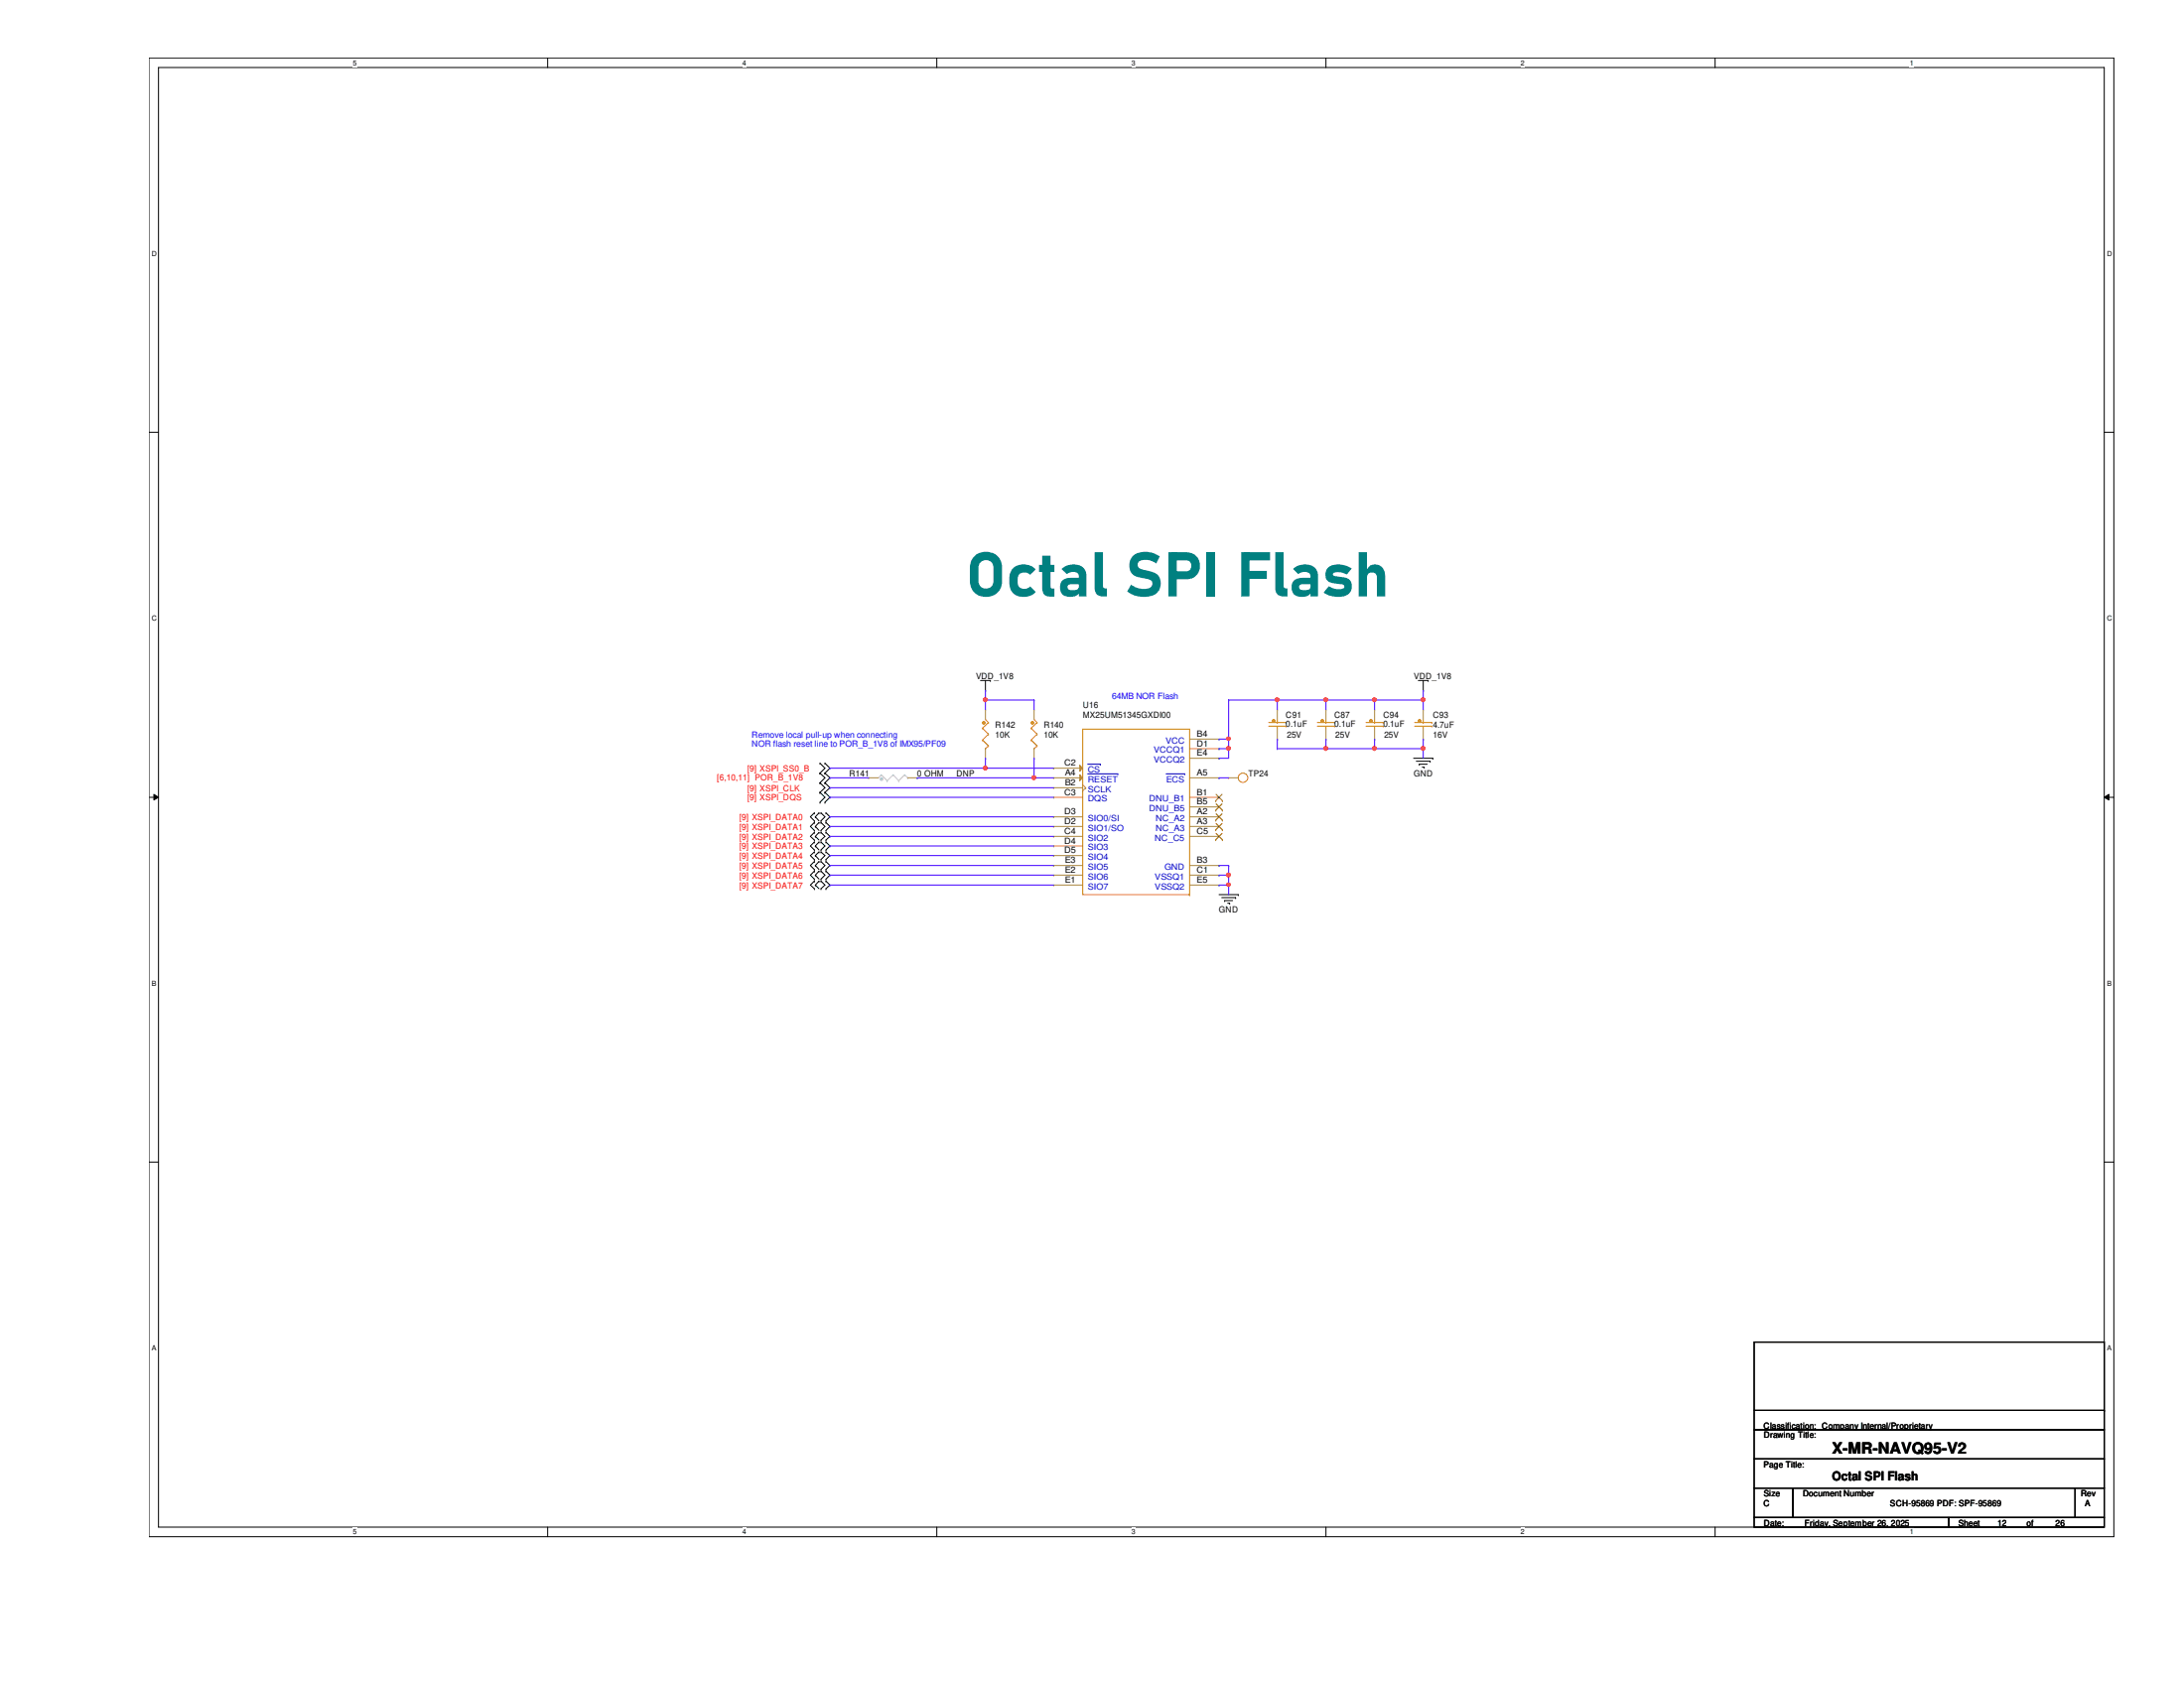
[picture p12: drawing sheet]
<svg xmlns="http://www.w3.org/2000/svg" width="279mm" height="216mm" viewBox="0 0 279 216" stroke-linecap="round" stroke-linejoin="round" font-family="sans-serif">
<path d="M19.1 7.4h251.3v189.2h-251.3zM20.3 8.6h248.9v186.7h-248.9z" fill="none" stroke="#000" stroke-width=".13"/>
<g fill="#fff">
<path d="M45.2 7.5h.5v1.1h-.5z"/>
<path d="M45.2 195.5h.5v1h-.5z"/>
</g>
<path d="M70.1 7.4v1.2M70.1 195.3v1.3" fill="none" stroke="#000" stroke-width=".13"/>
<g fill="#fff">
<path d="M95 7.5h.5v1.1h-.5z"/>
<path d="M95 195.5h.5v1h-.5z"/>
</g>
<path d="M119.8 7.4v1.2M119.8 195.3v1.3" fill="none" stroke="#000" stroke-width=".13"/>
<g fill="#fff">
<path d="M144.7 7.5h.5v1.1h-.5z"/>
<path d="M144.7 195.5h.5v1h-.5z"/>
</g>
<path d="M169.6 7.4v1.2M169.6 195.3v1.3" fill="none" stroke="#000" stroke-width=".13"/>
<g fill="#fff">
<path d="M194.5 7.5h.5v1.1h-.5z"/>
<path d="M194.5 195.5h.5v1h-.5z"/>
</g>
<path d="M219.4 7.4v1.2M219.4 195.3v1.3" fill="none" stroke="#000" stroke-width=".13"/>
<g fill="#fff">
<path d="M244.3 7.5h.5v1.1h-.5z"/>
<path d="M244.3 195.5h.5v1h-.5z"/>
<path d="M19.4 32h.6v1h-.6z"/>
<path d="M269.5 32h.7v1h-.7z"/>
<path d="M19.4 78.6h.6v1h-.6z"/>
<path d="M269.5 78.6h.7v1h-.7z"/>
</g>
<path d="M19.1 55.3h1.2M269.2 55.3h1.2" fill="none" stroke="#000" stroke-width=".13"/>
<g fill="#fff">
<path d="M19.4 125.3h.6v1h-.6z"/>
<path d="M269.5 125.3h.6v1h-.6z"/>
</g>
<path d="M19.1 102h1.2M19.7 101.6l.6 .4-.6 .3zM269.2 102l.6-.4v.7zM269.2 102h1.2" fill="none" stroke="#000" stroke-width=".13"/>
<path d="M19.7 101.6l.6 .4-.6 .3zM269.2 102l.6-.4v.7z" fill="#000"/>
<g fill="#fff">
<path d="M19.4 172h.5v1h-.5z"/>
<path d="M269.5 172h.6v1h-.6z"/>
</g>
<g fill="none" stroke="#000" stroke-width=".13">
<path d="M104.9 98.9h.1M104.9 97.6h.1M104.9 97.6l.6 .7-.6 .6M104.9 98.9l.6 .6-.6 .6M105.5 97.6h.1M105.5 98.9h.1M105.5 97.6l.7 .7-.7 .6M105.5 98.9l.7 .6-.7 .6M125.4 87h1.3M126.1 88.3h.1M126.1 87v1.3M126.7 87h.1"/>
<path d="M180.8 97h2.5M181.2 97.4h1.8M181.4 87h1.3M181.6 97.7h.1M181.6 97.7h1M181.9 98.1h.3M182.1 88.3h.1M182.1 87v1.3M182.2 98.1h.1M182.7 87h.1M183 97.4h.1M183.3 97h.1"/>
<path d="M104.2 105h.1M104.2 104h.1M104.2 106.2h.1M104.2 105.2h.1M104.2 107.4h.1M104.2 106.5h.1M104.2 108.7h.1M104.2 107.7h.1M104.2 109.9h.1M104.2 109h.1M104.2 111.2h.1M104.2 110.2h.1"/>
<path d="M104.2 112.4h.1M104.2 111.4h.1M104.2 113.7h.1M104.2 112.7h.1M104.2 104l-.5 .5 .5 .5M104.2 106.5l-.5 .5 .5 .4M104.2 107.7l-.5 .5 .5 .5M104.2 105.2l-.5 .5 .5 .5M104.2 110.2l-.5 .5 .5 .5M104.2 111.4l-.5 .5 .5 .5M104.2 109l-.5 .4 .5 .5M104.2 112.7l-.5 .5 .5 .5"/>
<path d="M104.3 104.5h.1M104.3 105.7h.1M104.3 107h.1M104.3 108.2h.1M104.3 109.4h.1M104.3 110.7h.1M104.3 111.9h.1M104.3 113.2h.1M104.3 104.5l.5 .5M104.3 105.7l.5 .5M104.3 107l.5 .4M104.3 108.2l.5 .5"/>
<path d="M104.3 109.4l.5 .5M104.3 110.7l.5 .5M104.3 111.9l.5 .5M104.3 113.2l.5 .5M104.8 104h.1M104.8 105.2h.1M104.8 106.5h.1M104.8 107.7h.1M104.8 109h.1M104.8 110.2h.1M104.8 111.4h.1M104.8 112.7h.1"/>
<path d="M104.8 104l-.5 .5M104.8 105.2l-.5 .5M104.8 106.5l-.5 .5M104.8 109l-.5 .4M104.8 107.7l-.5 .5M104.8 110.2l-.5 .5M104.8 111.4l-.5 .5M104.8 112.7l-.5 .5M104.9 101.3h.1M104.9 100.1h.1M104.9 102.6h.1M104.9 100.1l.6 .7-.6 .5"/>
<path d="M104.9 101.3l.6 .7-.6 .6M105 104h.1M105 105h.1M105 105.2h.1M105 106.2h.1M105 106.5h.1M105 107.4h.1M105 107.7h.1M105 108.7h.1M105 109h.1M105 109.9h.1M105 110.2h.1"/>
<path d="M105 111.2h.1M105 111.4h.1M105 112.4h.1M105 112.7h.1M105 113.7h.1M105 104l.5 .5-.5 .5M105 105.2l.5 .5-.5 .5M105 106.5l.5 .5-.5 .4M105 107.7l.5 .5-.5 .5M105 109l.5 .4-.5 .5M105 110.2l.5 .5-.5 .5M105 111.4l.5 .5-.5 .5"/>
<path d="M105 112.7l.5 .5-.5 .5M105.5 100.1h.1M105.5 101.3h.1M105.5 102.6h.1M105.5 100.1l.7 .7-.7 .5M105.5 101.3l.7 .7-.7 .6M105.7 104h.1M105.7 105h.1M105.7 105.2h.1M105.7 106.2h.1M105.7 106.5h.1M105.7 107.4h.1"/>
<path d="M105.7 107.7h.1M105.7 108.7h.1M105.7 109h.1M105.7 109.9h.1M105.7 110.2h.1M105.7 111.2h.1M105.7 111.4h.1M105.7 112.4h.1M105.7 112.7h.1M105.7 113.7h.1M105.7 104l.5 .5-.5 .5M105.7 105.2l.5 .5-.5 .5"/>
<path d="M105.7 107.7l.5 .5-.5 .5M105.7 106.5l.5 .5-.5 .4M105.7 109l.5 .4-.5 .5M105.7 111.4l.5 .5-.5 .5M105.7 110.2l.5 .5-.5 .5M105.7 112.7l.5 .5-.5 .5M156 114.4h2.4M156.3 114.8h1.8M156.7 115.2h.1M156.7 115.2h1M157.1 115.5h.2M157.3 115.5h.1"/>
<path d="M158.1 114.8h.1M158.4 114.4h.1M19.1 148.6h1.2M269.2 148.6h1.2M224.4 171.7h44.8v11.2h-44.8zM224.4 182.9h44.8v3.7h-44.8zM224.4 186.6h44.8v3.7h-44.8zM224.4 190.3h5v3.8h-5zM224.4 194.1h24.9v1.2h-24.9zM224.4 180.4h44.8M229.4 190.3h36.1v3.8h-36.1zM249.3 194.1h19.9v1.2h-19.9z"/>
<path d="M265.5 190.3h3.7v3.8h-3.7zM269.2 180.4h.1"/>
</g>
<g fill="none" stroke="#cc8006" stroke-width=".13">
<path d="M125.7 93.1h.1M125.7 94.7h.1M125.7 93.1l.7 .8M125.7 94.7l.7 .7M126.1 95.8h.1M126.1 92l.3 .4M126.4 92.4h.1M126.4 93.9h.1M126.4 95.4h.1M126.4 92.4l-.7 .7M126.4 93.9l-.7 .8M126.4 95.4l-.3 .4"/>
<circle cx="159" cy="99.5" r=".61"/>
</g>
<path d="M157.2 99.5h.1M157.2 99.5h1.2" fill="none" stroke="#a84" stroke-width=".13"/>
<path d="M125.7 92.3h.3v.3h-.3z" fill-rule="evenodd" fill="#cc8006"/>
<g fill="none" stroke="#cc8006" stroke-width=".13">
<path d="M125.7 92.3h.3v.3h-.3zM131.9 93.1h.1M131.9 94.7h.1M131.9 93.1l.8 .8M131.9 94.7l.8 .7M132.3 95.8h.1M132.3 92l.4 .4M132.7 92.4h.1M132.7 93.9h.1M132.7 95.4h.1M132.7 92.4l-.8 .7M132.7 93.9l-.8 .8"/>
<path d="M132.7 95.4l-.4 .4"/>
</g>
<path d="M126.1 90.8h.1M126.1 97h.1M126.1 90.8v1.2M126.1 95.8v1.2" fill="none" stroke="#a84" stroke-width=".13"/>
<path d="M131.9 92.3h.3v.3h-.3z" fill-rule="evenodd" fill="#cc8006"/>
<path d="M131.9 92.3h.3v.3h-.3zM162.3 92.9h2.2M162.3 92.4h2.2M163.4 92.9h.1M163.4 92.9v.4M164.5 92.9h.1M164.5 92.4h.1" fill="none" stroke="#cc8006" stroke-width=".13"/>
<path d="M132.3 90.8h.1M132.3 97h.1M132.3 90.8v1.2M132.3 95.8v1.2" fill="none" stroke="#a84" stroke-width=".13"/>
<path d="M162.8 92.1h.3v.2h-.3z" fill-rule="evenodd" fill="#cc8006"/>
<path d="M162.8 92.1h.3v.2h-.3zM163.4 92.4h.1M163.4 92v.4M181 92.9h2.2M181 92.4h2.2M182.1 92.9h.1M182.1 92.9v.4M183.2 92.9h.1M183.2 92.4h.1" fill="none" stroke="#cc8006" stroke-width=".13"/>
<path d="M163.4 90.8h.1M163.4 94.5h.1M163.4 90.8v1.2M163.4 93.3v1.2" fill="none" stroke="#a84" stroke-width=".13"/>
<path d="M181.5 92.1h.2v.2h-.2z" fill-rule="evenodd" fill="#cc8006"/>
<path d="M168.5 92.9h2.2M168.5 92.4h2.2M169.6 92.9h.1M169.6 92.9v.4M170.7 92.9h.1M170.7 92.4h.1M181.5 92.1h.2v.2h-.2zM182.1 92.4h.1M182.1 92v.4" fill="none" stroke="#cc8006" stroke-width=".13"/>
<path d="M182.1 90.8h.1M182.1 94.5h.1M182.1 90.8v1.2M182.1 93.3v1.2" fill="none" stroke="#a84" stroke-width=".13"/>
<path d="M169 92.1h.3v.2h-.3z" fill-rule="evenodd" fill="#cc8006"/>
<path d="M169 92.1h.3v.2h-.3zM169.6 92.4h.1M169.6 92v.4M174.8 92.9h2.2M174.8 92.4h2.2M175.9 92.9h.1M175.9 92.9v.4M177 92.9h.1M177 92.4h.1" fill="none" stroke="#cc8006" stroke-width=".13"/>
<path d="M169.6 90.8h.1M169.6 94.5h.1M169.6 90.8v1.2M169.6 93.3v1.2" fill="none" stroke="#a84" stroke-width=".13"/>
<path d="M175.3 92.1h.2v.2h-.2z" fill-rule="evenodd" fill="#cc8006"/>
<path d="M175.3 92.1h.2v.2h-.2zM175.9 92.4h.1M175.9 92v.4" fill="none" stroke="#cc8006" stroke-width=".13"/>
<path d="M175.9 90.8h.1M175.9 94.5h.1M175.9 90.8v1.2M175.9 93.3v1.2" fill="none" stroke="#a84" stroke-width=".13"/>
<path d="M112.7 99.1h.1M112.7 99.1l-.3 .4M112.7 99.1l.8 .8M113.5 99.9h.1M114.3 99.1h.1M114.3 99.1l-.8 .8M114.3 99.1l.7 .8M115 99.9h.1M115.7 99.1h.1M115.7 99.1l-.7 .8M115.7 99.1l.4 .4M116.1 99.5h.1" fill="none" stroke="#c0c0c0" stroke-width=".13"/>
<path d="M112.6 99.5h.3v.3h-.3z" fill-rule="evenodd" fill="#c0c0c0"/>
<path d="M112.6 99.5h.3v.3h-.3z" fill="none" stroke="#c0c0c0" stroke-width=".13"/>
<path d="M111.1 99.5h.1M111.1 99.5h1.3M116.1 99.5h1.2M117.3 99.5h.1" fill="none" stroke="#a84" stroke-width=".13"/>
<path d="M138.5 93.3h13.7v21.1h-13.7zM152.2 114.4h.1" fill="none" stroke="#cc8006" stroke-width=".13"/>
<path d="M138.1 97.9l.4 .4-.4 .3z" fill="#a84"/>
<path d="M134.8 98.3h.1M134.8 98.3h3.7M138.1 97.9l.4 .4-.4 .3z" fill="none" stroke="#a84" stroke-width=".13"/>
<path d="M139.1 97.7h1.7M140.8 97.7h.1" fill="none" stroke="#00c" stroke-width=".13"/>
<path d="M138.1 99.1l.4 .4-.4 .4z" fill="#a84"/>
<g fill="none" stroke="#a84" stroke-width=".13">
<path d="M134.8 99.5h.1M134.8 99.5h3.7M138.1 99.1l.4 .4-.4 .4zM152.2 99.5h3.8M152.2 94.5h3.8M152.2 95.8h3.8M152.2 97h3.8M156 94.5h.1M156 95.8h.1M156 97h.1M156 99.5h.1M134.8 102h.1"/>
<path d="M134.8 104.5h.1M134.8 105.7h.1M134.8 107h.1M134.8 108.2h.1M134.8 109.4h.1M134.8 110.7h.1M134.8 111.9h.1M134.8 113.2h.1M134.8 100.8h.1M134.8 102h3.7M134.8 104.5h3.7M134.8 105.7h3.7"/>
<path d="M134.8 107h3.7M134.8 108.2h3.7M134.8 109.4h3.7M134.8 110.7h3.7M134.8 111.9h3.7M134.8 113.2h3.7M134.8 100.8h3.7M138.5 101.1h.1M138.5 100.4l.4 .4M138.9 100.8h.1M138.9 100.8l-.4 .3M152.2 102h3.8"/>
<path d="M152.2 104.5h3.8M152.2 105.7h3.8M152.2 107h3.8M152.2 110.7h3.8M152.2 111.9h3.8M152.2 113.2h3.8M152.2 103.2h3.8M156 107h.1M156 102h.1M156 104.5h.1M156 105.7h.1M156 103.2h.1"/>
<path d="M156 110.7h.1M156 111.9h.1M156 113.2h.1"/>
</g>
<path d="M139.1 99h3.9M143 99h.1M149.2 99h2.4M151.6 99h.1" fill="none" stroke="#00c" stroke-width=".13"/>
<g fill="none" stroke="#804000" stroke-width=".13">
<path d="M155.5 107.4h.1M155.5 102.4h.1M155.5 104.9h.1M155.5 106.1h.1M155.5 103.6h.1M155.6 106.6l.8 .8M155.6 101.6l.8 .8M155.6 104.1l.8 .8M155.6 105.3l.8 .8M155.6 102.8l.8 .8M156.3 106.6l-.8 .8M156.3 101.6l-.8 .8"/>
<path d="M156.3 104.1l-.8 .8M156.3 105.3l-.8 .8M156.3 102.8l-.8 .8M156.4 107.4h.1M156.4 102.4h.1M156.4 104.9h.1M156.4 106.1h.1M156.4 103.6h.1"/>
</g>
<path d="M126.1 88.3h.1M126.1 89.5h.1M126.1 88.3v2.5M126.1 89.5h6.2" fill="none" stroke="#4200ff" stroke-width=".13"/>
<path d="M125.9 89.3h.3l.1 .2-.1 .2h-.2h-.1z" fill-rule="evenodd" fill="#f00"/>
<path d="M125.9 89.3h.3l.1 .2-.1 .2h-.2h-.1z" fill="none" stroke="#f00" stroke-width=".13"/>
<g fill="none" stroke="#4200ff" stroke-width=".13">
<path d="M126.1 97h.1M126.1 97v1.3M132.3 89.5h.1M132.3 97h.1M132.3 89.5v1.3M132.3 97v2.5M156 94.5h.1M156 95.8h.1M156 94.5h1.2M156 95.8h1.2M163.4 89.5h.1M163.4 94.5h.1"/>
<path d="M163.4 89.5h6.2M163.4 94.5v1.3M182.1 88.3h.1M182.1 89.5h.1M182.1 94.5h.1M182.1 88.3v2.5M182.1 94.5v1.3"/>
</g>
<path d="M157 95.6h.3l.1 .1-.1 .2-.2 .1-.1-.1z" fill-rule="evenodd" fill="#f00"/>
<path d="M157 95.6h.3l.1 .1-.1 .2-.2 .1-.1-.1z" fill="none" stroke="#f00" stroke-width=".13"/>
<path d="M106.2 98.3h.1M106.2 98.3h19.9M156 97h.1M156 97h1.2" fill="none" stroke="#4200ff" stroke-width=".13"/>
<path d="M125.9 98.1h.3l.1 .1-.1 .2-.2 .1-.1-.1z" fill-rule="evenodd" fill="#f00"/>
<path d="M125.9 98.1h.3l.1 .1-.1 .2-.2 .1-.1-.1z" fill="none" stroke="#f00" stroke-width=".13"/>
<path d="M117.3 99.5h.1M117.3 99.5h15M126.1 98.3h.1M126.1 98.3h8.7" fill="none" stroke="#4200ff" stroke-width=".13"/>
<path d="M132.1 99.3h.3l.1 .1-.1 .2-.2 .1-.1-.1z" fill-rule="evenodd" fill="#f00"/>
<path d="M132.1 99.3h.3l.1 .1-.1 .2-.2 .1-.1-.1z" fill="none" stroke="#f00" stroke-width=".13"/>
<g fill="none" stroke="#4200ff" stroke-width=".13">
<path d="M106.2 99.5h.1M106.2 99.5h4.9M132.3 99.5h.1M132.3 99.5h2.5M106.2 100.8h.1M106.2 102h.1M106.2 104.5h.1M106.2 105.7h.1M106.2 107h.1M106.2 108.2h.1M106.2 109.4h.1M106.2 110.7h.1"/>
<path d="M106.2 111.9h.1M106.2 100.8h28.6M106.2 102h28.6M106.2 104.5h28.6M106.2 105.7h28.6M106.2 107h28.6M106.2 108.2h28.6M106.2 109.4h28.6M106.2 110.7h28.6M106.2 111.9h28.6M156 110.7h.1M156 111.9h.1"/>
<path d="M156 110.7h1.2M156 111.9h1.2M157.2 110.7h.1M157.2 111.9h.1M157.2 110.7v2.5"/>
</g>
<path d="M157 113h.3l.1 .2-.1 .1-.2 .1-.1-.1z" fill-rule="evenodd" fill="#f00"/>
<path d="M157 113h.3l.1 .2-.1 .1-.2 .1-.1-.1z" fill="none" stroke="#f00" stroke-width=".13"/>
<path d="M157 111.7h.3l.1 .2-.1 .2h-.2h-.1z" fill-rule="evenodd" fill="#f00"/>
<path d="M157 111.7h.3l.1 .2-.1 .2h-.2h-.1z" fill="none" stroke="#f00" stroke-width=".13"/>
<path d="M156 99.5h.1M156 99.5h1.2M157.2 95.8h.1M157.2 94.5h.1M157.2 89.5h.1M157.2 89.5v7.5M106.2 113.2h.1M106.2 113.2h28.6M156 113.2h.1M156 113.2h1.2M157.2 113.2h.1M157.2 113.2v1.2" fill="none" stroke="#4200ff" stroke-width=".13"/>
<path d="M157 94.3h.3l.1 .2-.1 .1-.2 .1-.1-.1z" fill-rule="evenodd" fill="#f00"/>
<path d="M157 94.3h.3l.1 .2-.1 .1-.2 .1-.1-.1z" fill="none" stroke="#f00" stroke-width=".13"/>
<path d="M163.4 95.8h.1M163.4 95.8h6.2" fill="none" stroke="#4200ff" stroke-width=".13"/>
<path d="M169.4 95.6h.4v.1v.2l-.2 .1-.2-.1z" fill-rule="evenodd" fill="#f00"/>
<path d="M169.4 95.6h.4v.1v.2l-.2 .1-.2-.1z" fill="none" stroke="#f00" stroke-width=".13"/>
<path d="M169.6 94.5h.1M169.6 95.8h.1M169.6 94.5v1.3M169.6 95.8h12.5M175.9 94.5h.1M175.9 95.8h.1M175.9 94.5v1.3M182.1 95.8h.1M182.1 95.8v1.2" fill="none" stroke="#4200ff" stroke-width=".13"/>
<path d="M181.9 95.6h.3l.1 .1-.1 .2-.2 .1-.1-.1z" fill-rule="evenodd" fill="#f00"/>
<path d="M181.9 95.6h.3l.1 .1-.1 .2-.2 .1-.1-.1z" fill="none" stroke="#f00" stroke-width=".13"/>
<path d="M175.7 95.6h.3l.1 .1-.1 .2-.2 .1-.1-.1z" fill-rule="evenodd" fill="#f00"/>
<path d="M175.7 95.6h.3l.1 .1-.1 .2-.2 .1-.1-.1z" fill="none" stroke="#f00" stroke-width=".13"/>
<path d="M169.6 89.5h.1M169.6 89.5h12.5M175.9 89.5h.1" fill="none" stroke="#4200ff" stroke-width=".13"/>
<path d="M181.9 89.3h.3l.1 .2-.1 .2h-.2h-.1z" fill-rule="evenodd" fill="#f00"/>
<path d="M181.9 89.3h.3l.1 .2-.1 .2h-.2h-.1z" fill="none" stroke="#f00" stroke-width=".13"/>
<path d="M175.7 89.3h.3l.1 .2-.1 .2h-.2h-.1z" fill-rule="evenodd" fill="#f00"/>
<path d="M175.7 89.3h.3l.1 .2-.1 .2h-.2h-.1z" fill="none" stroke="#f00" stroke-width=".13"/>
<path d="M163.4 89.5h.1M163.4 89.5v1.3M169.6 89.5h.1M169.6 89.5v1.3M175.9 89.5h.1M175.9 89.5v1.3" fill="none" stroke="#4200ff" stroke-width=".13"/>
<path d="M169.4 89.3h.4v.2v.2h-.2h-.2z" fill-rule="evenodd" fill="#f00"/>
<path d="M169.4 89.3h.4v.2v.2h-.2h-.2z" fill="none" stroke="#f00" stroke-width=".13"/>
<path d="M157.2 89.5h.1M157.2 89.5h6.2" fill="none" stroke="#4200ff" stroke-width=".13"/>
<path d="M163.2 89.3h.3l.1 .2-.1 .2h-.1h-.2z" fill-rule="evenodd" fill="#f00"/>
<path d="M163.2 89.3h.3l.1 .2-.1 .2h-.1h-.2z" fill="none" stroke="#f00" stroke-width=".13"/>
<path d="M125.9 89.3h.3l.1 .2-.1 .2h-.2h-.1z" fill-rule="evenodd" fill="#f00"/>
<path d="M125.9 89.3h.3l.1 .2-.1 .2h-.2h-.1z" fill="none" stroke="#f00" stroke-width=".13"/>
<path d="M157 95.6h.3l.1 .1-.1 .2-.2 .1-.1-.1z" fill-rule="evenodd" fill="#f00"/>
<path d="M157 95.6h.3l.1 .1-.1 .2-.2 .1-.1-.1z" fill="none" stroke="#f00" stroke-width=".13"/>
<path d="M125.9 98.1h.3l.1 .1-.1 .2-.2 .1-.1-.1z" fill-rule="evenodd" fill="#f00"/>
<path d="M125.9 98.1h.3l.1 .1-.1 .2-.2 .1-.1-.1z" fill="none" stroke="#f00" stroke-width=".13"/>
<path d="M132.1 99.3h.3l.1 .1-.1 .2-.2 .1-.1-.1z" fill-rule="evenodd" fill="#f00"/>
<path d="M132.1 99.3h.3l.1 .1-.1 .2-.2 .1-.1-.1z" fill="none" stroke="#f00" stroke-width=".13"/>
<path d="M157 113h.3l.1 .2-.1 .1-.2 .1-.1-.1z" fill-rule="evenodd" fill="#f00"/>
<path d="M157 113h.3l.1 .2-.1 .1-.2 .1-.1-.1z" fill="none" stroke="#f00" stroke-width=".13"/>
<path d="M157 111.7h.3l.1 .2-.1 .2h-.2h-.1z" fill-rule="evenodd" fill="#f00"/>
<path d="M157 111.7h.3l.1 .2-.1 .2h-.2h-.1z" fill="none" stroke="#f00" stroke-width=".13"/>
<path d="M157 94.3h.3l.1 .2-.1 .1-.2 .1-.1-.1z" fill-rule="evenodd" fill="#f00"/>
<path d="M157 94.3h.3l.1 .2-.1 .1-.2 .1-.1-.1z" fill="none" stroke="#f00" stroke-width=".13"/>
<path d="M169.4 95.6h.4v.1v.2l-.2 .1-.2-.1z" fill-rule="evenodd" fill="#f00"/>
<path d="M169.4 95.6h.4v.1v.2l-.2 .1-.2-.1z" fill="none" stroke="#f00" stroke-width=".13"/>
<path d="M181.9 95.6h.3l.1 .1-.1 .2-.2 .1-.1-.1z" fill-rule="evenodd" fill="#f00"/>
<path d="M181.9 95.6h.3l.1 .1-.1 .2-.2 .1-.1-.1z" fill="none" stroke="#f00" stroke-width=".13"/>
<path d="M175.7 95.6h.3l.1 .1-.1 .2-.2 .1-.1-.1z" fill-rule="evenodd" fill="#f00"/>
<path d="M175.7 95.6h.3l.1 .1-.1 .2-.2 .1-.1-.1z" fill="none" stroke="#f00" stroke-width=".13"/>
<path d="M181.9 89.3h.3l.1 .2-.1 .2h-.2h-.1z" fill-rule="evenodd" fill="#f00"/>
<path d="M181.9 89.3h.3l.1 .2-.1 .2h-.2h-.1z" fill="none" stroke="#f00" stroke-width=".13"/>
<path d="M175.7 89.3h.3l.1 .2-.1 .2h-.2h-.1z" fill-rule="evenodd" fill="#f00"/>
<path d="M175.7 89.3h.3l.1 .2-.1 .2h-.2h-.1z" fill="none" stroke="#f00" stroke-width=".13"/>
<path d="M169.4 89.3h.4v.2v.2h-.2h-.2z" fill-rule="evenodd" fill="#f00"/>
<path d="M169.4 89.3h.4v.2v.2h-.2h-.2z" fill="none" stroke="#f00" stroke-width=".13"/>
<path d="M163.2 89.3h.3l.1 .2-.1 .2h-.1h-.2z" fill-rule="evenodd" fill="#f00"/>
<path d="M163.2 89.3h.3l.1 .2-.1 .2h-.1h-.2z" fill="none" stroke="#f00" stroke-width=".13"/>
<text font-size="8" fill="#008080" x="123.6" y="76.3">Octal SPI Flash</text>
<text font-size="2" x="234.4" y="186">X-MR-NAVQ95-V2</text>
<text font-size="1.6" x="234.4" y="189.4">Octal SPI Flash</text>
<g font-size="1.1">
<text x="124.8" y="86.9">VDD_1V8</text>
<text x="180.8" y="86.9">VDD_1V8</text>
<text x="127.3" y="93.1">R142</text>
<text x="127.3" y="94.3">10K</text>
<text x="133.5" y="93.1">R140</text>
<text x="133.5" y="94.3">10K</text>
<text x="138.5" y="90.6">U16</text>
<text x="138.5" y="91.8">MX25UM51345GXDI00</text>
<text x="153.1" y="94.2">B4</text>
<text x="153.1" y="95.5">D1</text>
<text x="164.5" y="91.8">C91</text>
<text x="164.5" y="93">0.1uF</text>
<text x="164.6" y="94.3">25V</text>
<text x="170.7" y="91.8">C87</text>
<text x="170.7" y="93">0.1uF</text>
<text x="170.9" y="94.3">25V</text>
<text x="177" y="91.8">C94</text>
<text x="177" y="93">0.1uF</text>
<text x="177.1" y="94.3">25V</text>
<text x="183.3" y="91.8">C93</text>
<text x="183.3" y="93.1">4.7uF</text>
<text x="183.3" y="94.3">16V</text>
<text x="108.6" y="99.3">R141</text>
<text x="117.3" y="99.3">0 OHM</text>
<text x="122.3" y="99.3">DNP</text>
<text x="136.1" y="98">C2</text>
<text x="136.1" y="101.7">C3</text>
<text x="136.2" y="99.2">A4</text>
<text x="136.2" y="100.5">B2</text>
<text x="153.1" y="96.7">E4</text>
<text x="153.1" y="101.7">B1</text>
<text x="153.1" y="99.2">A5</text>
<text x="159.7" y="99.3">TP24</text>
<text x="180.8" y="99.3">GND</text>
<text x="136.1" y="104.2">D3</text>
<text x="136.1" y="105.4">D2</text>
<text x="136.1" y="106.7">C4</text>
<text x="136.1" y="107.9">D4</text>
<text x="153.1" y="106.7">C5</text>
<text x="153.1" y="104.2">A2</text>
<text x="153.1" y="105.4">A3</text>
<text x="153.1" y="102.9">B5</text>
<text x="136.1" y="109.1">D5</text>
<text x="136.2" y="110.4">E3</text>
<text x="136.2" y="111.6">E2</text>
<text x="136.2" y="112.9">E1</text>
<text x="153.1" y="110.4">B3</text>
<text x="153.1" y="111.6">C1</text>
<text x="153.1" y="112.9">E5</text>
<text x="156" y="116.7">GND</text>
<text x="225.6" y="183.9">Drawing Title:</text>
<text x="225.6" y="182.7">Classification: Company Internal/Proprietary</text>
<text x="225.6" y="187.7">Page Title:</text>
<text x="225.6" y="191.4">Size</text>
<text x="230.6" y="191.4">Document Number</text>
<text x="266.2" y="191.4">Rev</text>
<text x="225.6" y="195.2">Date:</text>
<text x="225.6" y="192.7">C</text>
<text x="230.8" y="195.2">Friday, September 26, 2025</text>
<text x="241.8" y="192.7">SCH-95869 PDF: SPF-95869</text>
<text x="250.5" y="195.2">Sheet</text>
<text x="255.5" y="195.2">12</text>
<text x="259.2" y="195.2">of</text>
<text x="263" y="195.2">26</text>
<text x="266.7" y="192.7">A</text>
</g>
<g font-size="1.1" fill="#00f">
<text x="142.2" y="89.4">64MB NOR Flash</text>
<text x="96.2" y="94.3">Remove local pull-up when connecting</text>
<text x="96.2" y="95.5">NOR flash reset line to POR_B_1V8 of IMX95/PF09</text>
</g>
<g font-size="1.1" fill="#00c">
<text x="149.1" y="95.1">VCC</text>
<text x="139.1" y="98.8">CS</text>
<text x="139.1" y="100">RESET</text>
<text x="139.1" y="101.3">SCLK</text>
<text x="147.6" y="96.3">VCCQ1</text>
<text x="147.6" y="97.5">VCCQ2</text>
<text x="149.2" y="100">ECS</text>
<text x="139.1" y="102.5">DQS</text>
<text x="139.1" y="105">SIO0/SI</text>
<text x="139.1" y="106.3">SIO1/SO</text>
<text x="139.1" y="107.5">SIO2</text>
<text x="147" y="102.5">DNU_B1</text>
<text x="147" y="103.8">DNU_B5</text>
<text x="147.7" y="107.5">NC_C5</text>
<text x="147.8" y="105">NC_A2</text>
<text x="147.8" y="106.3">NC_A3</text>
<text x="139.1" y="108.8">SIO3</text>
<text x="139.1" y="110">SIO4</text>
<text x="139.1" y="111.3">SIO5</text>
<text x="139.1" y="112.5">SIO6</text>
<text x="139.1" y="113.7">SIO7</text>
<text x="147.7" y="112.5">VSSQ1</text>
<text x="147.7" y="113.7">VSSQ2</text>
<text x="149" y="111.3">GND</text>
</g>
<g font-size="1.1" fill="#f00">
<text x="91.7" y="99.8">[6,10,11] POR_B_1V8</text>
<text x="95.6" y="101.2">[9] XSPI_CLK</text>
<text x="95.6" y="98.7">[9] XSPI_SS0_B</text>
<text x="94.6" y="104.9">[9] XSPI_DATA0</text>
<text x="94.6" y="106.2">[9] XSPI_DATA1</text>
<text x="94.6" y="107.4">[9] XSPI_DATA2</text>
<text x="95.6" y="102.4">[9] XSPI_DQS</text>
<text x="94.6" y="108.6">[9] XSPI_DATA3</text>
<text x="94.6" y="109.9">[9] XSPI_DATA4</text>
<text x="94.6" y="111.1">[9] XSPI_DATA5</text>
<text x="94.6" y="112.4">[9] XSPI_DATA6</text>
<text x="94.6" y="113.6">[9] XSPI_DATA7</text>
</g>
<g font-size=".9">
<text x="45.2" y="8.3">5</text>
<text x="95" y="8.3">4</text>
<text x="144.7" y="8.3">3</text>
<text x="194.5" y="8.3">2</text>
<text x="244.3" y="8.3">1</text>
<text x="19.4" y="32.8">D</text>
<text x="269.5" y="32.8">D</text>
<text x="19.4" y="79.4">C</text>
<text x="269.5" y="79.4">C</text>
<text x="19.4" y="126.1">B</text>
<text x="269.5" y="126.1">B</text>
<text x="19.4" y="172.8">A</text>
<text x="269.5" y="172.8">A</text>
<text x="45.2" y="196.3">5</text>
<text x="95" y="196.3">4</text>
<text x="144.7" y="196.3">3</text>
<text x="194.5" y="196.3">2</text>
<text x="244.3" y="196.3">1</text>
</g>
</svg>
